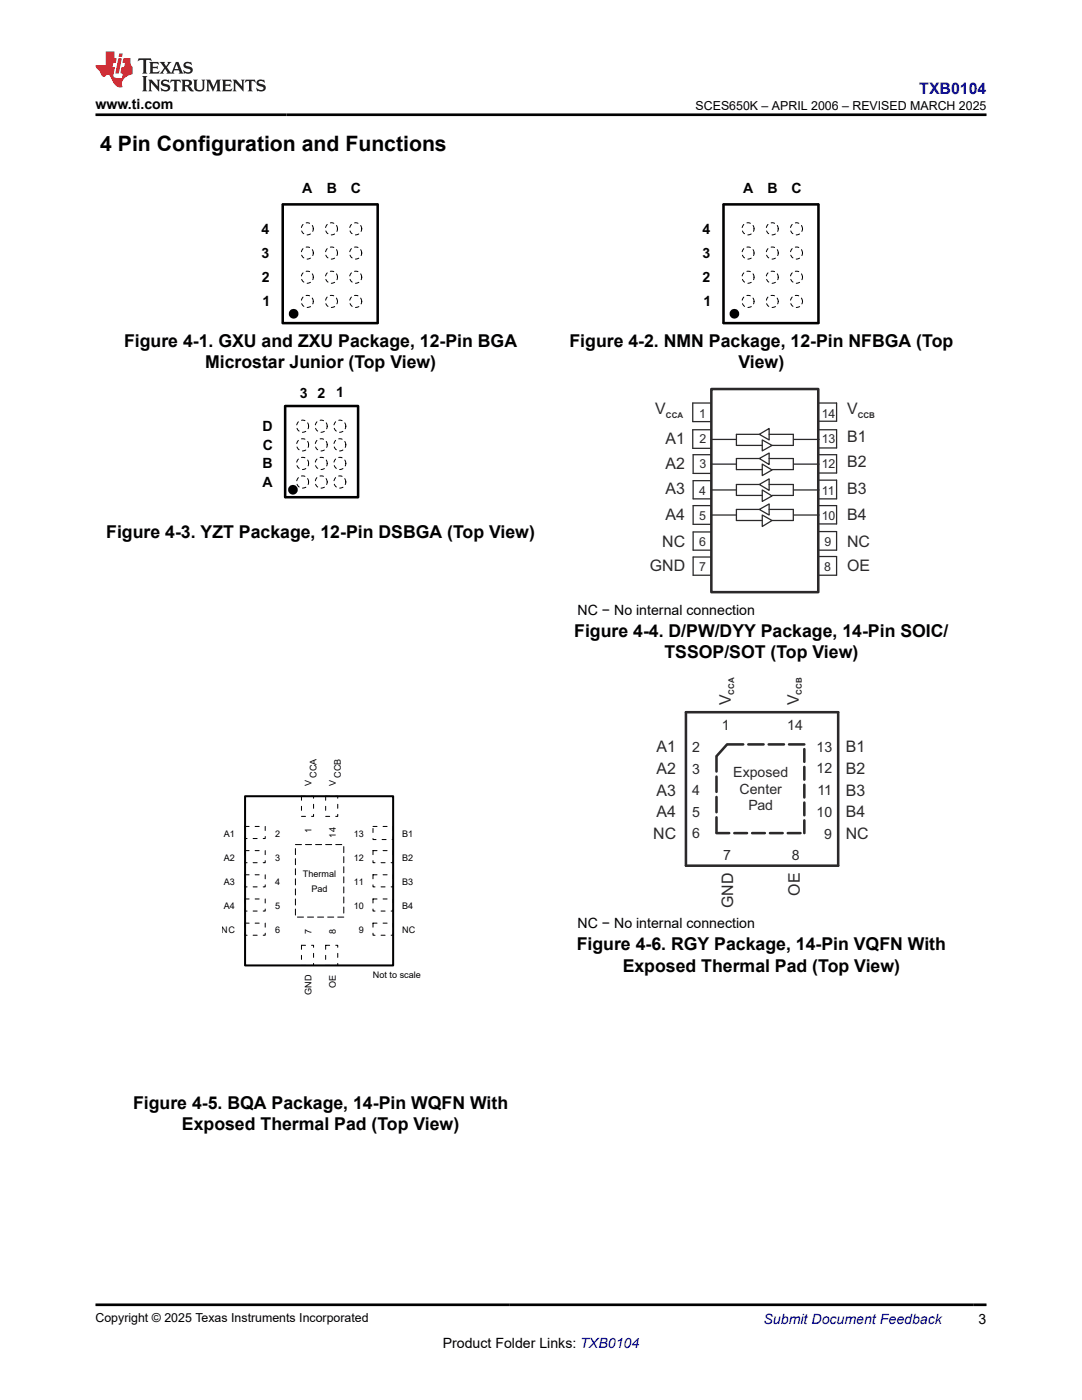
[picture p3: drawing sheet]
<svg xmlns="http://www.w3.org/2000/svg" width="216mm" height="279mm" viewBox="0 0 216 279" stroke-linecap="round" stroke-linejoin="round" font-family="sans-serif">
<g fill="#000">
<circle cx="58.6" cy="62.6" r=".96"/>
<circle cx="146.5" cy="62.6" r=".96"/>
<circle cx="58.4" cy="97.7" r=".96"/>
</g>
<path d="M56.4 40.8h19M144.4 40.8h18.9M56.4 64.5h19M144.4 64.5h18.9M56.9 99.2h14.6M56.9 81h14.6" fill="none" stroke="#000" stroke-width=".45"/>
<g fill="none" stroke="#000" stroke-width=".2" stroke-dasharray=".7 .7">
<path d="M62.5 45.7a1.21 1.21 0 0 0-1.8-1.1 1.21 1.21 0 0 0-.1 2.1 1.21 1.21 0 0 0 1.9-.7v-.3M62.5 50.5a1.21 1.21 0 0 0-1.8-1 1.21 1.21 0 0 0-.1 2 1.21 1.21 0 0 0 1.9-.7v-.3M62.5 55.3a1.21 1.21 0 0 0-1.8-1 1.21 1.21 0 0 0-.1 2.1 1.21 1.21 0 0 0 1.9-.8v-.3M67.3 45.7a1.21 1.21 0 0 0-1.7-1.1 1.21 1.21 0 0 0-.2 2.1 1.21 1.21 0 0 0 1.9-.7v-.3M67.3 50.5a1.21 1.21 0 0 0-1.7-1 1.21 1.21 0 0 0-.2 2 1.21 1.21 0 0 0 1.9-.7v-.3M67.3 55.3a1.21 1.21 0 0 0-1.7-1 1.21 1.21 0 0 0-.2 2.1 1.21 1.21 0 0 0 1.9-.8v-.3M72.2 45.7a1.21 1.21 0 0 0-1.7-1.2 1.21 1.21 0 0 0-.3 2 1.21 1.21 0 0 0 1.9-.5l.1-.3M72.2 50.5a1.21 1.21 0 0 0-1.7-1.1 1.21 1.21 0 0 0-.3 2 1.21 1.21 0 0 0 1.9-.6l.1-.3M72.2 55.3a1.21 1.21 0 0 0-1.7-1.1 1.21 1.21 0 0 0-.3 2 1.21 1.21 0 0 0 1.9-.6l.1-.3M150.5 45.7a1.21 1.21 0 0 0-1.8-1.1 1.21 1.21 0 0 0-.2 2.1 1.21 1.21 0 0 0 1.9-.7l.1-.3M150.5 50.5a1.21 1.21 0 0 0-1.8-1 1.21 1.21 0 0 0-.2 2 1.21 1.21 0 0 0 1.9-.7l.1-.3M150.5 55.3a1.21 1.21 0 0 0-1.8-1 1.21 1.21 0 0 0-.2 2.1 1.21 1.21 0 0 0 1.9-.8l.1-.3"/>
<path d="M155.3 45.7a1.21 1.21 0 0 0-1.8-1.1 1.21 1.21 0 0 0-.2 2.1 1.21 1.21 0 0 0 2-.7v-.3M155.3 50.5a1.21 1.21 0 0 0-1.8-1 1.21 1.21 0 0 0-.2 2 1.21 1.21 0 0 0 2-.7v-.3M155.3 55.3a1.21 1.21 0 0 0-1.8-1 1.21 1.21 0 0 0-.2 2.1 1.21 1.21 0 0 0 2-.8v-.3M160.1 45.7a1.21 1.21 0 0 0-1.6-1.2 1.21 1.21 0 0 0-.4 2 1.21 1.21 0 0 0 2-.5v-.3M160.1 50.5a1.21 1.21 0 0 0-1.7-1.1 1.21 1.21 0 0 0-.3 2 1.21 1.21 0 0 0 2-.6v-.3M160.1 55.3a1.21 1.21 0 0 0-1.7-1.1 1.21 1.21 0 0 0-.3 2 1.21 1.21 0 0 0 2-.6v-.3M62.5 60.1a1.21 1.21 0 0 0-1.8-.9 1.21 1.21 0 0 0-.1 2 1.21 1.21 0 0 0 1.9-.7v-.4M67.3 60.1a1.2 1.2 0 0 0-1.6-1.1 1.2 1.2 0 0 0-.3 2 1.2 1.2 0 0 0 1.9-.5v-.4M72.2 60.1a1.21 1.21 0 0 0-1.7-1.1 1.21 1.21 0 0 0-.3 2 1.21 1.21 0 0 0 1.9-.5l.1-.4M150.5 60.1a1.21 1.21 0 0 0-1.8-.9 1.21 1.21 0 0 0-.2 2 1.21 1.21 0 0 0 1.9-.7l.1-.4M155.3 60.1a1.2 1.2 0 0 0-1.7-1.1 1.2 1.2 0 0 0-.3 2 1.2 1.2 0 0 0 1.9-.5l.1-.4M160.1 60.1a1.21 1.21 0 0 0-1.7-1.1 1.21 1.21 0 0 0-.3 2 1.21 1.21 0 0 0 2-.5v-.4"/>
<path d="M61.6 92.5a1.21 1.21 0 0 0-1.8-1 1.21 1.21 0 0 0-.2 2 1.21 1.21 0 0 0 2-.7v-.3M61.6 96.2a1.21 1.21 0 0 0-1.8-1 1.21 1.21 0 0 0-.2 2 1.21 1.21 0 0 0 2-.7v-.3M61.6 88.8a1.21 1.21 0 0 0-1.8-1 1.21 1.21 0 0 0-.2 2 1.21 1.21 0 0 0 2-.7v-.3M61.6 85.1a1.21 1.21 0 0 0-1.8-1.1 1.21 1.21 0 0 0-.2 2.1 1.21 1.21 0 0 0 2-.7v-.3M65.3 88.8a1.21 1.21 0 0 0-1.8-1 1.21 1.21 0 0 0-.2 2 1.21 1.21 0 0 0 2-.7v-.3M65.3 85.1a1.21 1.21 0 0 0-1.8-1.1 1.21 1.21 0 0 0-.2 2.1 1.21 1.21 0 0 0 2-.7v-.3M65.3 92.5a1.21 1.21 0 0 0-1.8-1 1.21 1.21 0 0 0-.2 2 1.21 1.21 0 0 0 2-.7v-.3M65.3 96.2a1.2 1.2 0 0 0-1.7-1.1 1.2 1.2 0 0 0-.3 2 1.2 1.2 0 0 0 1.9-.6l.1-.3M69 85.1a1.2 1.2 0 0 0-1.7-1.2 1.2 1.2 0 0 0-.3 2 1.2 1.2 0 0 0 2-.5v-.3M69 96.2a1.2 1.2 0 0 0-1.7-1.1 1.2 1.2 0 0 0-.3 2 1.2 1.2 0 0 0 2-.6v-.3M69 88.8a1.2 1.2 0 0 0-1.7-1.1 1.2 1.2 0 0 0-.3 2 1.2 1.2 0 0 0 2-.6v-.3M69 92.5a1.2 1.2 0 0 0-1.7-1.1 1.2 1.2 0 0 0-.3 2 1.2 1.2 0 0 0 2-.6v-.3"/>
</g>
<path d="M56.4 40.8v23.7M75.4 40.8v23.7M144.4 40.8v23.7M163.3 40.8v23.7M56.9 81v18.2M71.5 81v18.2" fill="none" stroke="#000" stroke-width=".46"/>
<g fill="none" stroke="#2b292a" stroke-width=".25">
<path d="M138.2 80.4h3.7v3.7h-3.7zM138.2 85.8h3.7v3.7h-3.7zM138.3 90.7h3.6v3.8h-3.6zM138.3 95.9h3.6v3.7h-3.6zM163.3 85.8h3.6v3.6h-3.6zM163.3 90.7h3.6v3.7h-3.6zM163.3 95.8h3.6v3.8h-3.6zM163.3 80.4h3.6v3.7h-3.6zM138.3 106.2h3.6v3.6h-3.6zM138.3 100.9h3.6v3.7h-3.6zM138.3 111.2h3.6v3.6h-3.6zM163.3 106.1h3.6v3.7h-3.6z"/>
<path d="M163.3 100.9h3.6v3.7h-3.6zM163.3 111.1h3.6v3.7h-3.6z"/>
</g>
<path d="M141.9 77.6h21.4v40.6h-21.4z" fill-rule="evenodd" fill="#fff"/>
<path d="M141.9 77.6h21.4v40.6h-21.4z" fill="none" stroke="#2b292a" stroke-width=".51"/>
<path d="M151.5 86.7l2-1.2v2.3z" fill="#fff"/>
<path d="M151.5 86.7l2-1.2v2.3z" fill="none" stroke="#2b292a" stroke-width=".25"/>
<path d="M152.1 87.8l2 1.1-2 1.1z" fill="#fff"/>
<path d="M141.9 87.7h5M151.5 86.7h-4.6v2.2h5.2M152.1 87.8l2 1.1-2 1.1zM153.5 86.7h4.8v2.2h-4.2M158.4 87.7h5.1" fill="none" stroke="#2b292a" stroke-width=".25"/>
<path d="M151.5 91.5l2-1.1v2.3z" fill="#fff"/>
<path d="M151.5 91.5l2-1.1v2.3z" fill="none" stroke="#2b292a" stroke-width=".25"/>
<path d="M152.1 92.6l2 1.2-2 1.1z" fill="#fff"/>
<path d="M141.9 92.6h5M151.5 91.5h-4.6v2.2h5.2M152.1 92.6l2 1.2-2 1.1zM153.5 91.5h4.8v2.2h-4.2M158.4 92.6h5.1" fill="none" stroke="#2b292a" stroke-width=".25"/>
<path d="M151.5 96.7l2-1.1v2.3z" fill="#fff"/>
<path d="M151.5 96.7l2-1.1v2.3z" fill="none" stroke="#2b292a" stroke-width=".25"/>
<path d="M152.1 97.8l2 1.2-2 1.1z" fill="#fff"/>
<path d="M141.9 97.8h5M151.5 96.7h-4.6v2.2h5.2M152.1 97.8l2 1.2-2 1.1zM153.5 96.7h4.8v2.2h-4.2M158.4 97.8h5.1" fill="none" stroke="#2b292a" stroke-width=".25"/>
<path d="M151.5 101.7l2-1.1v2.2z" fill="#fff"/>
<path d="M151.5 101.7l2-1.1v2.2z" fill="none" stroke="#2b292a" stroke-width=".25"/>
<path d="M152.1 102.8l2 1.1-2 1.2z" fill="#fff"/>
<path d="M141.9 102.8h5M151.5 101.7h-4.6v2.2h5.2M152.1 102.8l2 1.1-2 1.2zM153.5 101.7h4.8v2.2h-4.2M158.4 102.8h5.1" fill="none" stroke="#2b292a" stroke-width=".25"/>
<g fill="none" stroke="#fff" stroke-width=".2">
<path d="M128.1 79.7h8.9M168.4 79.7h13.6M122 95.6h15.3M122.3 90.5h15M122.3 90.2h15M122.3 85.6h15M128.1 84.1h8.9M168.4 84.1h13.6M168.4 90.2h13.6M168.4 94.7h13.6M125 100.7h12.3M128.4 106.1h8.9"/>
<path d="M137.3 110.8h-8.9v4.5h8.9M168.4 110.8h6.5M168.4 115.3h6.5M168.4 106.1h6.5M168.4 100.1h13.6"/>
</g>
<path d="M58.9 168.6h9.7v14.4h-9.7z" fill="none" stroke="#000" stroke-width=".2" stroke-dasharray="1.2 .8"/>
<path d="M48.9 164.9h4v2.4h-4z" fill="#fff"/>
<path d="M48.9 164.9h4v2.4h-4z" fill="none" stroke="#000" stroke-width=".2" stroke-dasharray=".8 1.2"/>
<path d="M48.9 169.8h4v2.4h-4z" fill="#fff"/>
<path d="M48.9 169.8h4v2.4h-4z" fill="none" stroke="#000" stroke-width=".2" stroke-dasharray=".8 1.2"/>
<path d="M48.9 174.6h4v2.4h-4z" fill="#fff"/>
<path d="M48.9 174.6h4v2.4h-4z" fill="none" stroke="#000" stroke-width=".2" stroke-dasharray=".8 1.2"/>
<path d="M48.9 179.4h4v2.4h-4z" fill="#fff"/>
<path d="M48.9 179.4h4v2.4h-4z" fill="none" stroke="#000" stroke-width=".2" stroke-dasharray=".8 1.2"/>
<path d="M48.9 184.2h4v2.4h-4z" fill="#fff"/>
<path d="M48.9 184.2h4v2.4h-4z" fill="none" stroke="#000" stroke-width=".2" stroke-dasharray=".8 1.2"/>
<path d="M60.2 188.7h2.4v4h-2.4z" fill="#fff"/>
<path d="M60.2 188.7h2.4v4h-2.4z" fill="none" stroke="#000" stroke-width=".2" stroke-dasharray=".8 1.2"/>
<path d="M65 188.7h2.4v4h-2.4z" fill="#fff"/>
<path d="M65 188.7h2.4v4h-2.4z" fill="none" stroke="#000" stroke-width=".2" stroke-dasharray=".8 1.2"/>
<path d="M74.4 184.2h4v2.4h-4z" fill="#fff"/>
<path d="M74.4 184.2h4v2.4h-4z" fill="none" stroke="#000" stroke-width=".2" stroke-dasharray=".8 1.2"/>
<path d="M74.4 179.4h4v2.4h-4z" fill="#fff"/>
<path d="M74.4 179.4h4v2.4h-4z" fill="none" stroke="#000" stroke-width=".2" stroke-dasharray=".8 1.2"/>
<path d="M74.4 174.6h4v2.4h-4z" fill="#fff"/>
<path d="M74.4 174.6h4v2.4h-4z" fill="none" stroke="#000" stroke-width=".2" stroke-dasharray=".8 1.2"/>
<path d="M74.4 169.8h4v2.4h-4z" fill="#fff"/>
<path d="M74.4 169.8h4v2.4h-4z" fill="none" stroke="#000" stroke-width=".2" stroke-dasharray=".8 1.2"/>
<path d="M74.4 164.9h4v2.6h-4z" fill="#fff"/>
<path d="M74.4 164.9h4v2.6h-4z" fill="none" stroke="#000" stroke-width=".2" stroke-dasharray=".8 1.2"/>
<path d="M65 158.9h2.4v4h-2.4z" fill="#fff"/>
<path d="M65 158.9h2.4v4h-2.4z" fill="none" stroke="#000" stroke-width=".2" stroke-dasharray=".8 1.2"/>
<path d="M60.2 158.9h2.4v4h-2.4z" fill="#fff"/>
<path d="M60.2 158.9h2.4v4h-2.4z" fill="none" stroke="#000" stroke-width=".2" stroke-dasharray=".8 1.2"/>
<path d="M48.9 158.9h29.5v33.8h-29.5z" fill="none" stroke="#000" stroke-width=".4"/>
<path d="M136.9 142.1h30.3v30.7h-30.3z" fill="none" stroke="#2b292a" stroke-width=".51"/>
<path d="M143 150.9v15.4M145.1 148.6l-2.1 2.3M160.5 148.6h-15.4" fill="none" stroke="#2b292a" stroke-width=".51" stroke-dasharray="3 1"/>
<path d="M143 166.3h17.5M160.5 166.3v-17.7" fill="none" stroke="#2b292a" stroke-width=".51" stroke-dasharray="2.5 1"/>
<path d="M27.7 11.6l-.2 .6 .5-.2h.6v.1v2.2l-.2 .4h1l-.2-.4v-2.2v-.1h.5l.5 .2-.1-.6zM29.8 12.4l.2 .3v1.6l-.2 .4h1.9l.1-.6a1.08 1.08 0 0 1-1.3 .2v-.7h.6l.4 .2v-.7l-.4 .2h-.6v-.5l.2-.2a1 1 0 0 1 1 .3l-.1-.5zM31.8 12.4l1 1.1-1 1.2h.9l-.2-.2 .4-.8 .5 .8-.2 .2h1.6l-.2-.2 .1-.5h1l.1 .5-.1 .2h.9l-.2-.4-.8-1.9h-.5l-1 2.1-.8-1.1 .9-1h-.8l.2 .2-.5 .6-.3-.6 .1-.2zM35.2 12.8l.4 1h-.8zM36.8 12.5a.65 .65 0 0 0-.2 .7 .65 .65 0 0 0 .6 .5l.7 .1 .1 .3a.79 .79 0 0 1-.7 .4 .79 .79 0 0 1-.7-.5l.1 .7 .2-.1a.93 .93 0 0 0 1.1 0 .93 .93 0 0 0 .4-.9 1.46 1.46 0 0 0-1.2-.6l-.1-.3a1.09 1.09 0 0 1 1.2 .2l-.2-.6-.1 .1-.6-.2zM28.4 15.2l.2 .4v2.2l-.2 .4h1l-.2-.4v-2.2l.2-.4zM29.6 15.9l.2 .4v1.5l-.2 .4h.8l-.3-.4v-1.3l1.7 1.8v-2l.2-.4h-.8l.2 .2 .1 1.1-1.2-1.3zM32.3 16a.65 .65 0 0 0-.2 .8 .65 .65 0 0 0 .7 .4l.6 .2 .1 .2a.79 .79 0 0 1-.7 .4 .79 .79 0 0 1-.7-.5l.1 .7 .2-.1a.93 .93 0 0 0 1.1 .1 .93 .93 0 0 0 .4-1 1.46 1.46 0 0 0-1.2-.5l-.1-.4a1.09 1.09 0 0 1 1.2 .2l-.2-.6-.1 .1-.6-.1zM34.1 15.9l-.1 .6a.63 .63 0 0 1 .7-.3l.1 1.6-.3 .4h1l-.2-.4v-1.6a.66 .66 0 0 1 .8 .3l-.1-.6zM36.2 15.9l.2 .4v1.5l-.2 .4h.9l-.2-.2v-.7h.5l.1 .2a.79 .79 0 0 0 1.2 .6l-1-.9a.61 .61 0 0 0 .6-.6 .61 .61 0 0 0-.5-.7zM36.9 16.2h.2a.47 .47 0 0 1 .5 .1 .47 .47 0 0 1 .1 .5l-.2 .1-.6 .1zM38.5 15.9l.2 .2a2.27 2.27 0 0 0 .4 2 1.04 1.04 0 0 0 1.7-.7v-1.3l.2-.2h-.8l.2 .4v1.1a.6 .6 0 0 1-.6 .6 .6 .6 0 0 1-.6-.6v-1.1l.3-.4zM41.1 15.9l.2 .4v1.5l-.2 .4h.7l-.2-.4v-1.4l.9 1.9 .8-1.9v1.4l-.2 .4h1l-.3-.4v-1.5l.3-.4h-.8l-.7 1.5-.7-1.5zM44.3 15.9l.2 .4v1.5l-.2 .4h1.9l.1-.6a1.09 1.09 0 0 1-1.3 .2v-.7h.6l.4 .2v-.6l-.4 .2h-.6v-.6l.2-.1a1.01 1.01 0 0 1 1 .3l-.1-.6zM46.4 15.9l.3 .4v1.5l-.3 .4h.8l-.2-.4v-1.3l1.6 1.8v-2l.2-.4h-.7l.2 .2v1.1l-1.2-1.3zM49 15.9l-.1 .6a.63 .63 0 0 1 .8-.3v1.6l-.3 .4h1l-.2-.4v-1.6a.66 .66 0 0 1 .8 .3l-.1-.6zM51.4 16a.65 .65 0 0 0-.2 .8 .65 .65 0 0 0 .6 .4l.6 .2 .2 .2a.79 .79 0 0 1-.8 .4 .79 .79 0 0 1-.6-.5l.1 .7 .2-.1a.93 .93 0 0 0 1 .1 .93 .93 0 0 0 .5-1 1.46 1.46 0 0 0-1.3-.5l-.1-.4a1.09 1.09 0 0 1 1.3 .2l-.2-.6-.2 .1-.5-.1z" fill="#231f20"/>
<path d="M21.1 10.3v2.7h-2.1l.1 .4 .9 1a.95 .95 0 0 0 .9 .9 .59 .59 0 0 1 .6-.4 .59 .59 0 0 1 .5 .3l.4 .8a1.59 1.59 0 0 0 2.1 1.4 1.61 1.61 0 0 1 1-2.3l1-.3-.1-1.5a1.59 1.59 0 0 1-.4-1.7h-1.4l-.2 .9h.5l-.1 .9h-.5l-.2 .9v.3l.4 .1-.2 .9h-.6a.73 .73 0 0 1-1.1-.7l.3-1.5h-.5l.2-.9h.5l.2-.9h-.5v-1.3zM23.6 11.6l-.6 3.1h.7l.6-3.1zM23.8 10.7l-.1 .6h.7l.1-.6z" fill="#ed1c24"/>
<path d="M19 22.9h177.8M19 260.4h177.8" fill="none" stroke="#000" stroke-width=".53"/>
<text font-size="4.2" x="20" y="30.2">4 Pin Configuration and Functions</text>
<g font-size="3.5">
<text x="24.8" y="69.3">Figure 4-1. GXU and ZXU Package, 12-Pin BGA</text>
<text x="113.6" y="69.3">Figure 4-2. NMN Package, 12-Pin NFBGA (Top</text>
<text x="40.9" y="73.5">Microstar Junior (Top View)</text>
<text x="147.3" y="73.5">View)</text>
<text x="21.2" y="107.4">Figure 4-3. YZT Package, 12-Pin DSBGA (Top View)</text>
<text x="114.6" y="127.2">Figure 4-4. D/PW/DYY Package, 14-Pin SOIC/</text>
<text x="132.6" y="131.4">TSSOP/SOT (Top View)</text>
<text x="115.1" y="189.7">Figure 4-6. RGY Package, 14-Pin VQFN With</text>
<text x="124.3" y="193.9">Exposed Thermal Pad (Top View)</text>
<text x="26.6" y="221.2">Figure 4-5. BQA Package, 14-Pin WQFN With</text>
<text x="36.3" y="225.5">Exposed Thermal Pad (Top View)</text>
</g>
<text font-size="3.2" fill="#00f" x="183.4" y="18.7">TXB0104</text>
<g font-size="3.2" fill="#2b292a">
<text x="130.8" y="82.7">V</text>
<text x="169" y="82.7">V</text>
<text x="132.8" y="88.6">A1</text>
<text x="169" y="88.1">B1</text>
<text x="132.8" y="93.5">A2</text>
<text x="169" y="93.2">B2</text>
<text x="132.8" y="98.6">A3</text>
<text x="169" y="98.6">B3</text>
<text x="132.8" y="103.7">A4</text>
<text x="169" y="103.7">B4</text>
<text x="129.7" y="113.9">GND</text>
<text x="132.1" y="109.1">NC</text>
<text x="169" y="113.9">OE</text>
<text x="169" y="109.1">NC</text>
<text x="145.8" y="140.8" transform="rotate(-90 145.8 140.8)">V</text>
<text x="159.4" y="140.8" transform="rotate(-90 159.4 140.8)">V</text>
<text x="131" y="150">A1</text>
<text x="131" y="154.4">A2</text>
<text x="168.8" y="150">B1</text>
<text x="168.8" y="154.4">B2</text>
<text x="131" y="158.8">A3</text>
<text x="168.8" y="158.8">B3</text>
<text x="130.3" y="167.5">NC</text>
<text x="131" y="163.1">A4</text>
<text x="168.8" y="163.1">B4</text>
<text x="168.8" y="167.5">NC</text>
<text x="159.6" y="178.8" transform="rotate(-90 159.6 178.8)">OE</text>
<text x="146.3" y="181.3" transform="rotate(-90 146.3 181.3)">GND</text>
</g>
<g font-size="2.8">
<text x="19" y="21.8">www.ti.com</text>
<text x="60.3" y="38.6">A</text>
<text x="65.2" y="38.6">B</text>
<text x="70" y="38.6">C</text>
<text x="148.3" y="38.6">A</text>
<text x="153.1" y="38.6">B</text>
<text x="158" y="38.6">C</text>
<text x="52.2" y="46.7">4</text>
<text x="140.1" y="46.7">4</text>
<text x="52.2" y="51.5">3</text>
<text x="140.2" y="51.5">3</text>
<text x="52.2" y="56.3">2</text>
<text x="140.2" y="56.3">2</text>
<text x="52.4" y="61.1">1</text>
<text x="140.4" y="61.1">1</text>
<text x="59.8" y="79.3">3</text>
<text x="63.4" y="79.3">2</text>
<text x="67.1" y="79.3">1</text>
<text x="52.4" y="86.1">D</text>
<text x="52.4" y="89.7">C</text>
<text x="52.4" y="93.5">B</text>
<text x="52.4" y="97.2">A</text>
<text x="115.3" y="122.7">NC − No internal connection</text>
<text x="115.3" y="185.2">NC − No internal connection</text>
<text x="88.3" y="269">Product Folder Links: TXB0104</text>
<text x="195.3" y="264.2">3</text>
</g>
<g font-size="2.8" fill="#2b292a">
<text x="144.1" y="145.6">1</text>
<text x="157.1" y="145.6">14</text>
<text x="138.1" y="150.1">2</text>
<text x="138.1" y="154.4">3</text>
<text x="146.3" y="155.1">Exposed</text>
<text x="162.9" y="150">13</text>
<text x="162.9" y="154.3">12</text>
<text x="138.1" y="158.6">4</text>
<text x="147.6" y="158.4">Center</text>
<text x="149.4" y="161.7">Pad</text>
<text x="163.1" y="158.7">11</text>
<text x="138.1" y="163">5</text>
<text x="138.1" y="167.2">6</text>
<text x="162.9" y="163">10</text>
<text x="164.5" y="167.4">9</text>
<text x="144.3" y="171.6">7</text>
<text x="158" y="171.6">8</text>
</g>
<text font-size="2.8" fill="#00f" x="152.4" y="264.2">Submit Document Feedback</text>
<g font-size="2.5">
<text x="138.8" y="21.9">SCES650K – APRIL 2006 – REVISED MARCH 2025</text>
<text x="19" y="263.9">Copyright © 2025 Texas Instruments Incorporated</text>
</g>
<g font-size="2.5" fill="#2b292a">
<text x="139.5" y="83.4">1</text>
<text x="164" y="83.4">14</text>
<text x="139.6" y="88.5">2</text>
<text x="164" y="88.5">13</text>
<text x="139.6" y="93.5">3</text>
<text x="164" y="93.5">12</text>
<text x="139.5" y="98.8">4</text>
<text x="164" y="98.8">11</text>
<text x="139.5" y="103.8">5</text>
<text x="164" y="103.8">10</text>
<text x="139.5" y="109">6</text>
<text x="164.5" y="109">9</text>
<text x="139.5" y="114">7</text>
<text x="164.5" y="114">8</text>
</g>
<g font-size="1.8">
<text x="63.2" y="155.2" transform="rotate(-90 63.2 155.2)">CCA</text>
<text x="68" y="155.2" transform="rotate(-90 68 155.2)">CCB</text>
<text x="62.2" y="156.9" transform="rotate(-90 62.2 156.9)">V</text>
<text x="67" y="156.9" transform="rotate(-90 67 156.9)">V</text>
<text x="44.7" y="166.9">A1</text>
<text x="54.9" y="166.9">2</text>
<text x="62.2" y="166.1" transform="rotate(-90 62.2 166.1)">1</text>
<text x="67" y="167.1" transform="rotate(-90 67 167.1)">14</text>
<text x="70.6" y="166.9">13</text>
<text x="80.3" y="166.9">B1</text>
<text x="44.7" y="171.8">A2</text>
<text x="54.9" y="171.8">3</text>
<text x="70.6" y="171.8">12</text>
<text x="80.3" y="171.8">B2</text>
<text x="44.7" y="176.6">A3</text>
<text x="54.9" y="176.6">4</text>
<text x="60.5" y="175">Thermal</text>
<text x="62.2" y="178">Pad</text>
<text x="70.6" y="176.6">11</text>
<text x="80.3" y="176.6">B3</text>
<text x="44.7" y="181.4">A4</text>
<text x="54.9" y="181.4">5</text>
<text x="70.6" y="181.4">10</text>
<text x="80.3" y="181.4">B4</text>
<text x="44.3" y="186.2">NC</text>
<text x="54.9" y="186.2">6</text>
<text x="62.2" y="186.4" transform="rotate(-90 62.2 186.4)">7</text>
<text x="67" y="186.4" transform="rotate(-90 67 186.4)">8</text>
<text x="71.6" y="186.2">9</text>
<text x="80.3" y="186.2">NC</text>
<text x="67" y="197.1" transform="rotate(-90 67 197.1)">OE</text>
<text x="74.4" y="195.1">Not to scale</text>
<text x="62.2" y="198.5" transform="rotate(-90 62.2 198.5)">GND</text>
</g>
<g font-size="1.6" fill="#2b292a">
<text x="132.9" y="83.4">CCA</text>
<text x="171.2" y="83.4">CCB</text>
<text x="146.5" y="138.6" transform="rotate(-90 146.5 138.6)">CCA</text>
<text x="160" y="138.6" transform="rotate(-90 160 138.6)">CCB</text>
</g>
</svg>
